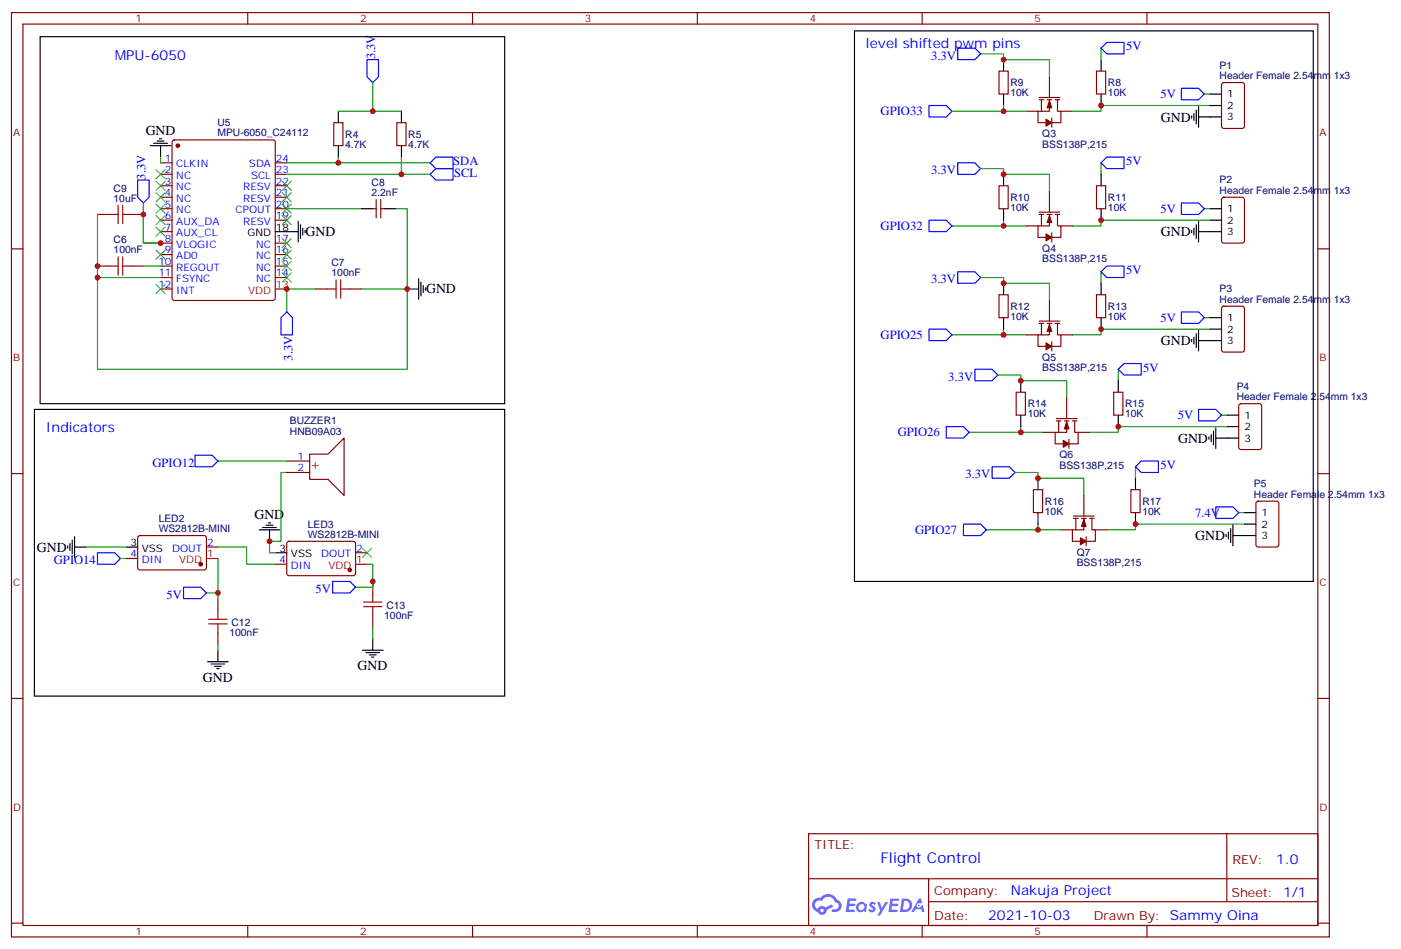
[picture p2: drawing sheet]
<svg xmlns="http://www.w3.org/2000/svg" width="431mm" height="292mm" viewBox="0 0 431 292" stroke-linecap="round" stroke-linejoin="round" font-family="sans-serif">
<g fill="none" stroke="#870000" stroke-width=".35">
<path d="M3.5 3.9h405.4v284.3h-405.4zM7.1 7.4h398.2v277.3h-398.2zM76.2 3.9v3.5M145.3 3.9v3.5M214.5 3.9v3.5M283.6 3.9v3.5M352.8 3.9v3.5M3.5 76.6h3.6M405.3 76.6h3.6M3.5 145.7h3.6M405.3 145.7h3.6M3.5 214.8h3.6"/>
<path d="M405.3 214.8h3.6M248.7 256.5h156.6v28.2h-156.6zM377.3 256.5v20.9M248.7 270.3h156.5M285.6 277.4h119.6M285.6 270.3v14.1M3.5 284h3.6M76.2 284.7v3.5M145.3 284.7v3.5M214.5 284.7v3.5M283.6 284.7v3.5M352.8 284.7v3.5"/>
<path d="M405.3 284h3.6"/>
</g>
<g fill="#5487ff">
<path d="M267.7 277.6a1.22 1.22 0 0 1 1.7 .3l-.4 .6a.47 .47 0 0 0-.3-.4 .47 .47 0 0 0-.5 .2l.1 .2a1.14 1.14 0 0 1 .8 1.8 1.14 1.14 0 0 1-1.9-.1l-.2-.1 .5-.6 .7 .4a.29 .29 0 0 0 .3-.2 .29 .29 0 0 0-.2-.3 1.04 1.04 0 0 1-.6-1.8z"/>
<path d="M260.7 276.4h2.4l.3 .2-.2 .5h-1.8l-.1 .9h1.5l.3 .4-.3 .3h-1.6l-.2 1.1 1.7 .1 .2 .3-.2 .3-2.6 .1z"/>
<path d="M273.8 276.4h2.4l.3 .2-.1 .5h-1.8l-.2 .9h1.6l.3 .4-.4 .3h-1.6l-.1 1.1 1.7 .1 .2 .3-.2 .3h-2.6z"/>
<path d="M282.6 276.4h.7l.3 1.3-.6 .3a.69 .69 0 0 0-1 .2 .69 .69 0 0 0 .4 1 .69 .69 0 0 0 .9-.6l.5-.3 .6 2.2h-.8l-.2-.8h-1.8l-.5 .8h-.8z"/>
<path d="M269.8 277.5h.8l.6 1.8 1.1-1.8h.9l-2.6 4.2h-.8l.9-1.6z"/>
<path d="M277.4 276.4l-.6 4.2h1.3a2.11 2.11 0 0 0 2.5-2.2 2.11 2.11 0 0 0-2.5-2zM278.1 277.1a1.43 1.43 0 0 1 1.6 1.6 1.43 1.43 0 0 1-2 1.1z"/>
<path d="M263.7 278a1.54 1.54 0 0 0-.1 2.2 1.54 1.54 0 0 0 2.2 .1l.6 .3 .3-2.3-.6-.3a1.49 1.49 0 0 0-2.4 0zM264 279a.94 .94 0 0 1 1.8 0 .94 .94 0 0 1-1.8 0z"/>
<path d="M250.4 276.8a2.18 2.18 0 0 0 1.1 3.7 1.44 1.44 0 0 0 1.6 .9 1.44 1.44 0 0 0 1.2-1.5l2-1-.5-.7-1.9 1a1.47 1.47 0 0 0-2.4 .4 1.39 1.39 0 0 1-.7-1.9 1.39 1.39 0 0 1 2-.5 2.12 2.12 0 0 1 2.2-1.3 2.12 2.12 0 0 1 1.9 1.7 1.14 1.14 0 0 1 1.1 1.4 1.14 1.14 0 0 1-1.7 .7 .43 .43 0 0 0-.5 .4 .43 .43 0 0 0 .4 .5 1.98 1.98 0 0 0 2.5-1.3 1.98 1.98 0 0 0-1.2-2.5 3.1 3.1 0 0 0-5.3-.7l-.9 .1zM252.3 280.1a.55 .55 0 0 1 1.1 0 .55 .55 0 0 1-1.1 0z"/>
<circle cx="282.6" cy="278.5" r=".26"/>
</g>
<g fill="none" stroke="#870000" stroke-width=".35">
<path d="M102.7 37.7h2.8v7.1h-2.8zM122.1 37.7h2.8v7.1h-2.8zM307.3 21.9h2.8v7h-2.8zM315.7 34.2h3.6M319.6 30h6.4M319.6 30.7h1.4M320.3 30.7v3.5M322.1 30.7h1.4M322.8 30.7v3.5h-3.5v3.5h2.4M322.8 23.6v6.4M323.5 36.3v2.9M324.6 30.7h1.4"/>
<path d="M325.3 30.7v3.5h1v3.5h-2.8M326.3 34.2h3.5M337.3 21.9h2.8v7h-2.8zM375.9 25.6l.5-.2h5.7l.6 .4 .1 13-.5 .7h-5.9l-.6-.5-.1-12.9zM49.4 50.1h3.5M49.4 53.6h3.5M49.4 57.2h3.5M53.2 43.2l.4-.2h30.4l.6 .5 .1 48.2-.5 .7h-30.6l-.6-.4-.1-48.3zM84.7 50.1h3.5M84.7 53.6h3.5M84.7 57.2h3.5M307.3 57.2h2.8v7h-2.8z"/>
<path d="M322.8 58.9v6.4M337.3 57.2h2.8v7h-2.8zM30 66h3.5M40.6 66h3.5M49.4 60.7h3.5M49.4 64.2h3.5M49.4 67.7h3.5M49.4 71.3h3.5M49.4 74.8h3.5M49.4 78.3h3.5M84.7 60.7h3.5M84.7 64.2h3.5"/>
<path d="M84.7 67.7h3.5M84.7 74.8h3.5M84.7 78.3h3.5M114.7 64.2h1M115.7 61.4v5.6M117.1 64.2h1.1M117.1 61.4v5.6M315.7 69.5h3.6M319.6 66h1.4M319.6 65.3h6.4M320.3 66v3.5M322.1 66h1.4"/>
<path d="M322.8 66v3.5h-3.5v3.5h2.4M323.5 71.6v2.8M324.6 66h1.4M325.3 66v3.5h1v3.5h-2.8M326.3 69.5h3.5M375.9 60.9l.5-.2h5.7l.6 .4 .1 13-.5 .6-5.9 .1-.6-.5-.1-12.9zM30 81.8h3.5M40.6 81.8h3.5M49.4 81.8h3.5M49.4 85.4h3.5M49.4 88.9h3.5M84.7 81.8h3.5"/>
<path d="M84.7 85.4h3.5M97 88.9h3.5M107.6 88.9h3.5M307.3 90.7h2.8v7h-2.8zM319.6 98.8h6.4M319.6 99.5h1.4M320.3 99.5v3.5M322.1 99.5h1.4M322.8 99.5v3.5h-3.5v3.5h2.4M322.8 92.4v6.4M324.6 99.5h1.4M325.3 99.5v3.5h1v3.5h-2.8"/>
<path d="M337.3 90.7h2.8v7h-2.8zM375.9 94.4l.5-.2h5.7l.6 .4 .1 13-.5 .6-5.9 .1-.6-.5-.1-12.9zM315.7 103h3.6M323.5 105.1v2.8M326.3 103h3.5M95.2 139.7h5.7l4.9-4.9v17.6l-4.9-4.9h-5.7zM312.6 120.6h2.8v7.1h-2.8zM321 133h3.6M324.9 128.8h6.4M324.9 129.5h1.4M325.6 129.5v3.5M327.4 129.5h1.4"/>
<path d="M328.1 129.5v3.5h-3.5v3.5h2.4M328.1 122.4v6.4M328.8 135.1v2.8M329.8 129.5h1.5M330.6 129.5v3.5h1v3.5h-2.8M331.6 133h3.5M342.5 120.6h2.9v7.1h-2.9zM381.2 124.4l.5-.2h5.6l.7 .4 .1 13-.5 .6-5.9 .1-.6-.5-.1-12.9zM88.2 141.8h7M88.2 145.3h7M317.9 150.6h2.8v7.1h-2.8zM330.2 158.8h6.3"/>
<path d="M330.2 159.5h1.4M330.9 159.5v3.5M332.7 159.5h1.4M333.4 159.5v3.5h-3.6v3.5h2.5M333.4 152.4v6.4M335.1 159.5h1.4M335.8 159.5v3.5h1.1v3.5h-2.8M347.8 150.6h2.9v7.1h-2.9zM386.5 154.4l.5-.2h5.6l.7 .4v13l-.4 .6-5.9 .1-.7-.5v-12.9zM38.8 171.8h3.5M42.6 165l.4-.3 20.1 .1 .4 .7-.1 9.4-.6 .4h-20l-.5-.7v-9.1zM63.5 168.3h3.5"/>
<path d="M84.7 173.6h3.5M88.4 166.7l.5-.2 20 .1 .5 .6-.1 9.5-.6 .4-20.1-.1-.4-.6v-9.2zM109.4 170h3.5M114.7 178.9v3.5M326.3 163h3.5M334.1 165.1v2.8M336.9 163h3.5M67 184.1v3.6M67 194.7v3.6M114.7 189.4v3.6"/>
</g>
<g fill="#870000" stroke="#870000" stroke-width=".35">
<path d="M322.8 31l.7 2.2h-1.4z"/>
<path d="M321.7 36.7l1.8 1-1.8 1.1z"/>
<path d="M322.8 66.3l.7 2.1h-1.4z"/>
<path d="M321.7 72l1.8 1-1.8 1.1z"/>
<path d="M322.8 99.8l.7 2.2h-1.4z"/>
<path d="M321.7 105.5l1.8 1-1.8 1.1z"/>
<path d="M328.1 129.8l.7 2.1h-1.4z"/>
<path d="M327 135.5l1.8 1-1.8 1.1z"/>
<path d="M333.4 159.8l.7 2.1h-1.4z"/>
<path d="M332.3 165.5l1.8 1-1.8 1.1z"/>
<circle cx="54.7" cy="44.8" r=".53"/>
<circle cx="61.7" cy="173.6" r=".53"/>
<circle cx="107.6" cy="175.3" r=".53"/>
</g>
<path d="M84.7 88.9h3.5M63.5 171.8h3.5M109.4 173.6h3.5" fill="none" stroke="#f00" stroke-width=".35"/>
<g fill="none" stroke="#000" stroke-width=".35">
<path d="M12.3 11.3h142.9v112.9h-142.9zM262.8 9.5h141.1v169.4h-141.1zM308.7 18.3v3.6M338.7 18.3v3.6M104.1 34.2v3.5M123.5 34.2v3.5M308.7 28.9v3.6M338.7 28.9v3.6M366.5 35.6v.7M367.2 34.9v2.1M367.9 33.9v4.2M368.7 36h7"/>
<path d="M368.7 32.8v6.4M372.2 28.9h3.5M372.2 32.5h3.5M46.2 44.8h6.4M47.3 44.1h4.2M48.3 43.4h2.1M49 42.7h.7M49.4 44.8v3.5M104.1 44.8v3.5M123.5 44.8v3.5M308.7 53.6v3.6M338.7 53.6v3.6"/>
<path d="M84.7 71.3h7M91.7 68.1v6.3M92.4 69.1v4.3M93.1 70.2v2.1M93.8 70.9v.7M111.1 64.2h3.6M118.2 64.2h3.5M308.7 64.2v3.5M338.7 64.2v3.5M366.5 70.9v.7M367.2 70.2v2.1M367.9 69.1v4.3"/>
<path d="M368.7 71.3h7M368.7 68.1v6.3M372.2 64.2h3.5M372.2 67.7h3.5M125.2 88.9h3.6M128.8 85.7v6.4M129.5 86.8v4.2M130.2 87.8v2.2M130.9 88.5v.8M308.7 87.1v3.6M308.7 97.7v3.5M338.7 87.1v3.6"/>
<path d="M338.7 97.7v3.5M372.2 97.7h3.5M314 117.1v3.5M344 117.1v3.5M366.5 104.4v.7M367.2 103.7v2.1M367.9 102.7v4.2M368.7 101.6v6.3M368.7 104.8h7M372.2 101.2h3.5M10.6 125.9h144.6v88.2h-144.6zM314 127.7v3.5"/>
<path d="M344 127.7v3.5M371.8 134.4v.7M372.5 133.7v2.1M373.2 132.6v4.3M373.9 134.8h7.1M373.9 131.6v6.3M377.5 127.7h3.5M377.5 131.2h3.5M319.3 147.1v3.5M319.3 157.7v3.5M349.2 147.1v3.5M349.2 157.7v3.5"/>
<path d="M382.8 157.7h3.5M20.8 167.9v.7M21.5 167.2v2.1M22.2 166.2v4.2M22.9 168.3h3.6M22.9 165.1v6.3M38.8 168.3h3.5M79.7 163h6.4M80.8 162.3h4.2M81.8 161.6h2.2M82.5 160.9h.8M82.9 163v3.5"/>
<path d="M84.7 170h3.5M377.1 164.4v.7M377.8 163.7v2.1M378.5 162.6v4.3M379.2 164.7h7.1M379.2 161.6v6.3M382.8 161.2h3.5M114.7 196.5v3.5M63.9 203.6h6.3M64.9 204.3h4.2M66 205h2.1M66.7 205.7h.7"/>
<path d="M67 200v3.6M111.5 200h6.3M112.5 200.7h4.3M113.6 201.4h2.1M114.3 202.1h.7"/>
</g>
<g fill="none" stroke="#a10000" stroke-width=".35">
<path d="M33.5 66h2.8M36.3 63.1v5.7M36.3 79v5.7M37.7 63.1v5.7M37.7 79v5.7M37.7 66h2.9M33.5 81.8h2.8M37.7 81.8h2.9M100.5 88.9h2.9M103.4 86.1v5.6M104.8 88.9h2.8M104.8 86.1v5.6"/>
<path d="M64.2 191.9h5.6M64.2 190.5h5.6M67 187.7v2.8M67 191.9v2.8M111.8 186.6h5.7M111.8 185.2h5.7M114.7 182.4v2.8M114.7 186.6v2.8"/>
</g>
<g fill="none" stroke="#008700" stroke-width=".35">
<path d="M301.6 16.6h7.1v1.7h14.1v5.3M338.7 14.8v3.5M114.7 25.4v8.8h-10.6M114.7 34.2h8.8M292.8 34.2h15.9M308.7 32.5v1.7h7M370.4 28.9h1.8M372.2 32.5h-33.5v1.7h-8.9M49.4 48.3v1.8M88.2 50.1h44.1M88.2 53.6h44.1M104.1 48.3v1.8"/>
<path d="M123.5 48.3v5.3M301.6 51.9h7.1v1.7h14.1v5.3M338.7 50.1v3.5M30 66v47.6h95.2v-24.7h-14.1M44.1 62.4v12.4h5.3h-5.3v-8.8M88.2 64.2h22.9M121.7 64.2h3.5v24.7M292.8 69.5h15.9M308.7 67.7v1.8h7M370.4 64.2h1.8M372.2 67.7h-33.5v1.8h-8.9M30 85.4h19.4"/>
<path d="M44.1 81.8h5.3M97 88.9h-8.8v7.1M301.6 85.4h7.1v1.7h14.1v5.3M338.7 83.6v3.5M370.4 97.7h1.8M292.8 103h15.9M306.9 115.4h7.1v1.7h14.1v5.3M308.7 101.2v1.8h7M344 113.6v3.5M372.2 101.2h-33.5v1.8h-8.9M298.1 133h15.9M314 131.2v1.8h7"/>
<path d="M375.7 127.7h1.8M377.5 131.2h-33.5v1.8h-8.9M67 141.8h21.2M88.2 145.3h-1.8v21.2h-3.5v3.5h1.8M312.2 145.3h7.1v1.8h14.1v5.3M349.2 143.6v3.5M381 157.7h1.8M26.5 168.3h12.3M37 171.8h1.8M67 168.3h8.8v5.3h8.9M67 171.8v12.3M112.9 173.6h1.8v7h-5.3"/>
<path d="M303.4 163h15.9M319.3 161.2v1.8h7M382.8 161.2h-33.6v1.8h-8.8M63.5 182.4h3.5M67 198.3v1.7M114.7 193v3.5"/>
</g>
<g fill="none" stroke="#00f" stroke-width=".35">
<path d="M112.9 18.3h3.5v5.3l-1.7 1.8-1.8-1.8zM294.6 14.8h5.3l1.7 1.8-1.7 1.7h-5.3zM338.7 14.8l1.7-1.7h5.3v3.5h-5.3zM285.8 32.5h5.2l1.8 1.7-1.8 1.8h-5.2zM363.4 27.2h5.3l1.7 1.7-1.7 1.8h-5.3zM42.3 55.4h3.6v5.3l-1.8 1.7-1.8-1.7zM132.3 50.1l1.8-1.8h5.2v3.6h-5.2zM132.3 53.6l1.8-1.7h5.2v3.5h-5.2zM294.6 50.1h5.3l1.7 1.8-1.7 1.7h-5.3zM338.7 50.1l1.7-1.8h5.3v3.6h-5.3zM285.8 67.7h5.2l1.8 1.8-1.8 1.8h-5.2zM363.4 62.4h5.3l1.7 1.8-1.7 1.8h-5.3z"/>
<path d="M88.2 96l1.8 1.7v5.3h-3.6v-5.3zM294.6 83.6h5.3l1.7 1.8-1.7 1.7h-5.3zM338.7 83.6l1.7-1.8h5.3v3.6h-5.3zM363.4 96h5.3l1.7 1.7-1.7 1.8h-5.3zM285.8 101.2h5.2l1.8 1.8-1.8 1.8h-5.2zM299.9 113.6h5.3l1.7 1.8-1.7 1.7h-5.3zM345.7 111.8h5.3v3.6h-5.3l-1.7-1.8zM291 131.2h5.3l1.8 1.8-1.8 1.8h-5.3zM368.7 125.9h5.2l1.8 1.8-1.8 1.8h-5.2zM60 140.1h5.3l1.7 1.7-1.7 1.8h-5.3zM305.2 143.6h5.2l1.8 1.7-1.8 1.8h-5.2zM349.2 143.6l1.8-1.8h5.3v3.5h-5.3z"/>
<path d="M373.9 155.9h5.3l1.8 1.8-1.8 1.8h-5.3zM30 170h5.3l1.7 1.8-1.7 1.8h-5.3zM102.3 178.9h5.3l1.8 1.7-1.8 1.8h-5.3zM296.3 161.2h5.3l1.8 1.8-1.8 1.7h-5.3zM56.4 180.6h5.3l1.8 1.8-1.8 1.7h-5.3z"/>
</g>
<g fill="none" stroke="#3c3" stroke-width=".35">
<path d="M48 59.3l2.8 2.8M48 55.7l2.8 2.9M48 52.2l2.8 2.8M50.8 59.3l-2.8 2.8M50.8 55.7l-2.8 2.9M50.8 52.2l-2.8 2.8M86.8 55.7l2.8 2.9M86.8 59.3l2.8 2.8M89.6 55.7l-2.8 2.9M89.6 59.3l-2.8 2.8M48 76.9l2.8 2.8M48 69.8l2.8 2.9"/>
<path d="M48 66.3l2.8 2.8M48 62.8l2.8 2.8M50.8 76.9l-2.8 2.8M50.8 69.8l-2.8 2.9M50.8 66.3l-2.8 2.8M50.8 62.8l-2.8 2.8M86.8 62.8l2.8 2.8M86.8 66.3l2.8 2.8M86.8 73.4l2.8 2.8M86.8 76.9l2.8 2.8M89.6 62.8l-2.8 2.8M89.6 66.3l-2.8 2.8"/>
<path d="M89.6 73.4l-2.8 2.8M89.6 76.9l-2.8 2.8M48 87.5l2.8 2.8M50.8 87.5l-2.8 2.8M86.8 80.4l2.8 2.9M86.8 84l2.8 2.8M89.6 80.4l-2.8 2.9M89.6 84l-2.8 2.8M111.5 168.6l2.8 2.8M114.3 168.6l-2.8 2.8"/>
</g>
<g fill="#c00">
<circle cx="88.2" cy="88.9" r=".88"/>
<circle cx="49.4" cy="74.8" r=".88"/>
<circle cx="44.1" cy="66" r=".88"/>
<circle cx="114.7" cy="34.2" r=".88"/>
<circle cx="104.1" cy="50.1" r=".88"/>
<circle cx="123.5" cy="53.6" r=".88"/>
<circle cx="308.7" cy="18.3" r=".88"/>
<circle cx="308.7" cy="34.2" r=".88"/>
<circle cx="338.7" cy="32.5" r=".88"/>
<circle cx="338.7" cy="67.7" r=".88"/>
<circle cx="308.7" cy="69.5" r=".88"/>
<circle cx="308.7" cy="53.6" r=".88"/>
<circle cx="338.7" cy="101.2" r=".88"/>
<circle cx="308.7" cy="103" r=".88"/>
<circle cx="308.7" cy="87.1" r=".88"/>
<circle cx="344" cy="131.2" r=".88"/>
<circle cx="314" cy="133" r=".88"/>
<circle cx="314" cy="117.1" r=".88"/>
<circle cx="349.3" cy="161.2" r=".88"/>
<circle cx="319.3" cy="163" r=".88"/>
<circle cx="319.3" cy="147.1" r=".88"/>
<circle cx="30" cy="81.8" r=".88"/>
<circle cx="125.2" cy="88.9" r=".88"/>
<circle cx="67" cy="182.4" r=".88"/>
<circle cx="114.7" cy="178.9" r=".88"/>
<circle cx="82.9" cy="166.5" r=".88"/>
<circle cx="30" cy="85.4" r=".88"/>
</g>
<text font-size="4.6" fill="#00f" x="270.8" y="265.5">Flight Control</text>
<g font-size="4.2" fill="#00f">
<text x="266.3" y="14.8">level shifted pwm pins</text>
<text x="35.3" y="18.3">MPU-6050</text>
<text x="14.1" y="133">Indicators</text>
<text x="392.5" y="265.7">1.0</text>
<text x="310.9" y="275.3">Nakuja Project</text>
<text x="304" y="283.1">2021-10-03</text>
</g>
<g font-size="4.2">
<text x="44.8" y="41.5">GND</text>
<text x="357.1" y="37.4">GND</text>
<text x="94" y="72.6">GND</text>
<text x="357.1" y="72.7">GND</text>
<text x="131.1" y="90.3">GND</text>
<text x="357.1" y="106.2">GND</text>
<text x="362.4" y="136.2">GND</text>
<text x="78.3" y="159.6">GND</text>
<text x="367.7" y="166.2">GND</text>
<text x="11.4" y="169.7">GND</text>
<text x="62.4" y="209.7">GND</text>
<text x="110" y="206.2">GND</text>
</g>
<text font-size="4.2" fill="#800" x="95.3" y="144.2">+</text>
<g font-size="3.9" fill="#00f">
<text x="346.4" y="15.5">5V</text>
<text x="115.4" y="18.3" transform="rotate(-90 115.4 18.3)">3.3V</text>
<text x="286.4" y="18.3">3.3V</text>
<text x="270.9" y="35.5">GPIO33</text>
<text x="357" y="30.2">5V</text>
<text x="139.4" y="50.8">SDA</text>
<text x="286.4" y="53.6">3.3V</text>
<text x="346.4" y="50.8">5V</text>
<text x="44.8" y="55.3" transform="rotate(-90 44.8 55.3)">3.3V</text>
<text x="139.7" y="54.3">SCL</text>
<text x="357" y="65.4">5V</text>
<text x="270.9" y="70.7">GPIO32</text>
<text x="286.4" y="87.1">3.3V</text>
<text x="346.4" y="84.3">5V</text>
<text x="357" y="99">5V</text>
<text x="270.9" y="104.2">GPIO25</text>
<text x="90" y="111" transform="rotate(-90 90 111)">3.3V</text>
<text x="291.7" y="117.1">3.3V</text>
<text x="351.7" y="114.3">5V</text>
<text x="362.3" y="128.9">5V</text>
<text x="276.2" y="134.2">GPIO26</text>
<text x="46.9" y="143.6">GPIO12</text>
<text x="297" y="147.1">3.3V</text>
<text x="357" y="144.3">5V</text>
<text x="367.6" y="158.9">7.4V</text>
<text x="281.5" y="164.2">GPIO27</text>
<text x="16.6" y="173.6">GPIO14</text>
<text x="51.2" y="184.1">5V</text>
<text x="97" y="182.4">5V</text>
</g>
<g font-size="3.9" fill="#800">
<text x="250.5" y="261.1">TITLE:</text>
<text x="379.1" y="265.7">REV:</text>
<text x="287.4" y="275.3">Company:</text>
<text x="378.7" y="275.9">Sheet: 1/1</text>
<text x="287.4" y="282.9">Date:</text>
<text x="336.4" y="283">Drawn By: Sammy Oina</text>
</g>
<g font-size="3.2" fill="#800">
<text x="41.6" y="6.9">1</text>
<text x="110.8" y="6.9">2</text>
<text x="179.9" y="6.9">3</text>
<text x="249.1" y="6.9">4</text>
<text x="318.2" y="6.9">5</text>
<text x="4.1" y="42">A</text>
<text x="405.9" y="42">A</text>
<text x="4.1" y="111.1">B</text>
<text x="405.9" y="111.1">B</text>
<text x="4.1" y="180.3">C</text>
<text x="405.9" y="180.3">C</text>
<text x="4.1" y="249.4">D</text>
<text x="405.9" y="249.4">D</text>
<text x="41.6" y="287.7">1</text>
<text x="110.8" y="287.7">2</text>
<text x="179.9" y="287.7">3</text>
<text x="249.1" y="287.7">4</text>
<text x="318.2" y="287.7">5</text>
</g>
<g font-size="3.2" fill="#000080">
<text x="375.1" y="21.2">P1</text>
<text x="310.8" y="29.6">10K</text>
<text x="310.8" y="26.5">R9</text>
<text x="340.8" y="29.6">10K</text>
<text x="340.8" y="26.5">R8</text>
<text x="375.1" y="24.3">Header Female 2.54mm 1x3</text>
<text x="66.9" y="42">MPU-6050_C24112</text>
<text x="66.9" y="38.9">U5</text>
<text x="106.2" y="45.5">4.7K</text>
<text x="106.2" y="42.3">R4</text>
<text x="125.6" y="45.5">4.7K</text>
<text x="125.6" y="42.3">R5</text>
<text x="320.6" y="45.4">BSS138P,215</text>
<text x="320.6" y="42.2">Q3</text>
<text x="34.9" y="58.9">C9</text>
<text x="114.3" y="57.2">C8</text>
<text x="375.1" y="59.6">Header Female 2.54mm 1x3</text>
<text x="375.1" y="56.4">P2</text>
<text x="34.9" y="62.1">10uF</text>
<text x="114.3" y="60.3">2.2nF</text>
<text x="310.8" y="64.9">10K</text>
<text x="310.8" y="61.7">R10</text>
<text x="340.8" y="64.9">10K</text>
<text x="340.8" y="61.7">R11</text>
<text x="34.9" y="74.8">C6</text>
<text x="34.9" y="78">100nF</text>
<text x="320.6" y="77.5">Q4</text>
<text x="102" y="81.8">C7</text>
<text x="320.6" y="80.7">BSS138P,215</text>
<text x="102" y="85">100nF</text>
<text x="375.1" y="90">P3</text>
<text x="310.8" y="95.2">R12</text>
<text x="340.8" y="95.2">R13</text>
<text x="375.1" y="93.1">Header Female 2.54mm 1x3</text>
<text x="310.8" y="98.4">10K</text>
<text x="340.8" y="98.4">10K</text>
<text x="320.6" y="111">Q5</text>
<text x="320.6" y="114.2">BSS138P,215</text>
<text x="380.4" y="119.9">P4</text>
<text x="316.1" y="125.2">R14</text>
<text x="346.1" y="125.2">R15</text>
<text x="380.4" y="123.1">Header Female 2.54mm 1x3</text>
<text x="89.2" y="130.5">BUZZER1</text>
<text x="316.1" y="128.4">10K</text>
<text x="346.1" y="128.4">10K</text>
<text x="89.2" y="133.7">HNB09A03</text>
<text x="325.9" y="141">Q6</text>
<text x="325.9" y="144.2">BSS138P,215</text>
<text x="385.7" y="149.9">P5</text>
<text x="321.4" y="155.2">R16</text>
<text x="351.4" y="155.2">R17</text>
<text x="385.7" y="153.1">Header Female 2.54mm 1x3</text>
<text x="48.8" y="160.5">LED2</text>
<text x="321.4" y="158.4">10K</text>
<text x="351.4" y="158.4">10K</text>
<text x="48.8" y="163.7">WS2812B-MINI</text>
<text x="94.7" y="165.5">WS2812B-MINI</text>
<text x="94.7" y="162.3">LED3</text>
<text x="331.2" y="170.9">Q7</text>
<text x="331.2" y="174.2">BSS138P,215</text>
<text x="118.2" y="190.3">100nF</text>
<text x="118.8" y="187.2">C13</text>
<text x="70.6" y="195.6">100nF</text>
<text x="71.2" y="192.5">C12</text>
</g>
<g font-size="3.2">
<text x="377.5" y="30">1</text>
<text x="377.5" y="33.5">2</text>
<text x="377.5" y="37">3</text>
<text x="377.5" y="65.3">1</text>
<text x="84.8" y="70.9">18</text>
<text x="377.5" y="68.8">2</text>
<text x="76.1" y="72.7">GND</text>
<text x="377.5" y="72.3">3</text>
<text x="377.5" y="98.8">1</text>
<text x="377.5" y="102.3">2</text>
<text x="377.5" y="105.8">3</text>
<text x="382.8" y="128.8">1</text>
<text x="382.8" y="132.3">2</text>
<text x="382.8" y="135.8">3</text>
<text x="388.1" y="158.8">1</text>
<text x="40.1" y="167.9">3</text>
<text x="388.1" y="162.3">2</text>
<text x="388.1" y="165.8">3</text>
<text x="43.6" y="169.7">VSS</text>
<text x="86" y="169.7">3</text>
<text x="89.5" y="171.4">VSS</text>
</g>
<g font-size="3.2" fill="#00f">
<text x="50.7" y="49.7">1</text>
<text x="50.7" y="53.3">2</text>
<text x="54.2" y="51.5">CLKIN</text>
<text x="76.6" y="51.5">SDA</text>
<text x="84.8" y="53.3">23</text>
<text x="84.8" y="49.7">24</text>
<text x="50.7" y="56.8">3</text>
<text x="54.2" y="55">NC</text>
<text x="54.2" y="58.6">NC</text>
<text x="74.8" y="58.6">RESV</text>
<text x="77.2" y="55">SCL</text>
<text x="84.8" y="56.8">22</text>
<text x="50.7" y="60.3">4</text>
<text x="50.7" y="63.9">5</text>
<text x="54.2" y="62.1">NC</text>
<text x="54.2" y="65.6">NC</text>
<text x="72.5" y="65.6">CPOUT</text>
<text x="74.8" y="62.1">RESV</text>
<text x="84.8" y="63.9">20</text>
<text x="84.8" y="60.3">21</text>
<text x="50.7" y="67.4">6</text>
<text x="50.7" y="70.9">7</text>
<text x="54.2" y="69.1">AUX_DA</text>
<text x="74.8" y="69.1">RESV</text>
<text x="84.8" y="67.4">19</text>
<text x="50.7" y="74.4">8</text>
<text x="50.7" y="78">9</text>
<text x="54.2" y="72.7">AUX_CL</text>
<text x="54.2" y="76.2">VLOGIC</text>
<text x="78.8" y="76.2">NC</text>
<text x="84.8" y="78">16</text>
<text x="84.8" y="74.4">17</text>
<text x="48.7" y="81.5">10</text>
<text x="54.2" y="79.7">AD0</text>
<text x="54.2" y="83.3">REGOUT</text>
<text x="78.8" y="83.3">NC</text>
<text x="78.8" y="79.7">NC</text>
<text x="84.8" y="81.5">15</text>
<text x="48.7" y="85">11</text>
<text x="48.7" y="88.5">12</text>
<text x="54.2" y="86.8">FSYNC</text>
<text x="78.8" y="86.8">NC</text>
<text x="84.8" y="85">14</text>
<text x="54.2" y="90.3">INT</text>
<text x="91.5" y="141.5">1</text>
<text x="91.5" y="145">2</text>
<text x="63.7" y="167.9">2</text>
<text x="40.1" y="171.4">4</text>
<text x="43.6" y="173.2">DIN</text>
<text x="53" y="169.7">DOUT</text>
<text x="86" y="173.2">4</text>
<text x="98.8" y="171.4">DOUT</text>
<text x="109.5" y="169.7">2</text>
<text x="89.5" y="175">DIN</text>
</g>
<g font-size="3.2" fill="#f00">
<text x="84.8" y="88.5">13</text>
<text x="76.3" y="90.3">VDD</text>
<text x="55.1" y="173.2">VDD</text>
<text x="63.7" y="171.4">1</text>
<text x="109.5" y="173.2">1</text>
<text x="101" y="175">VDD</text>
</g>
</svg>
